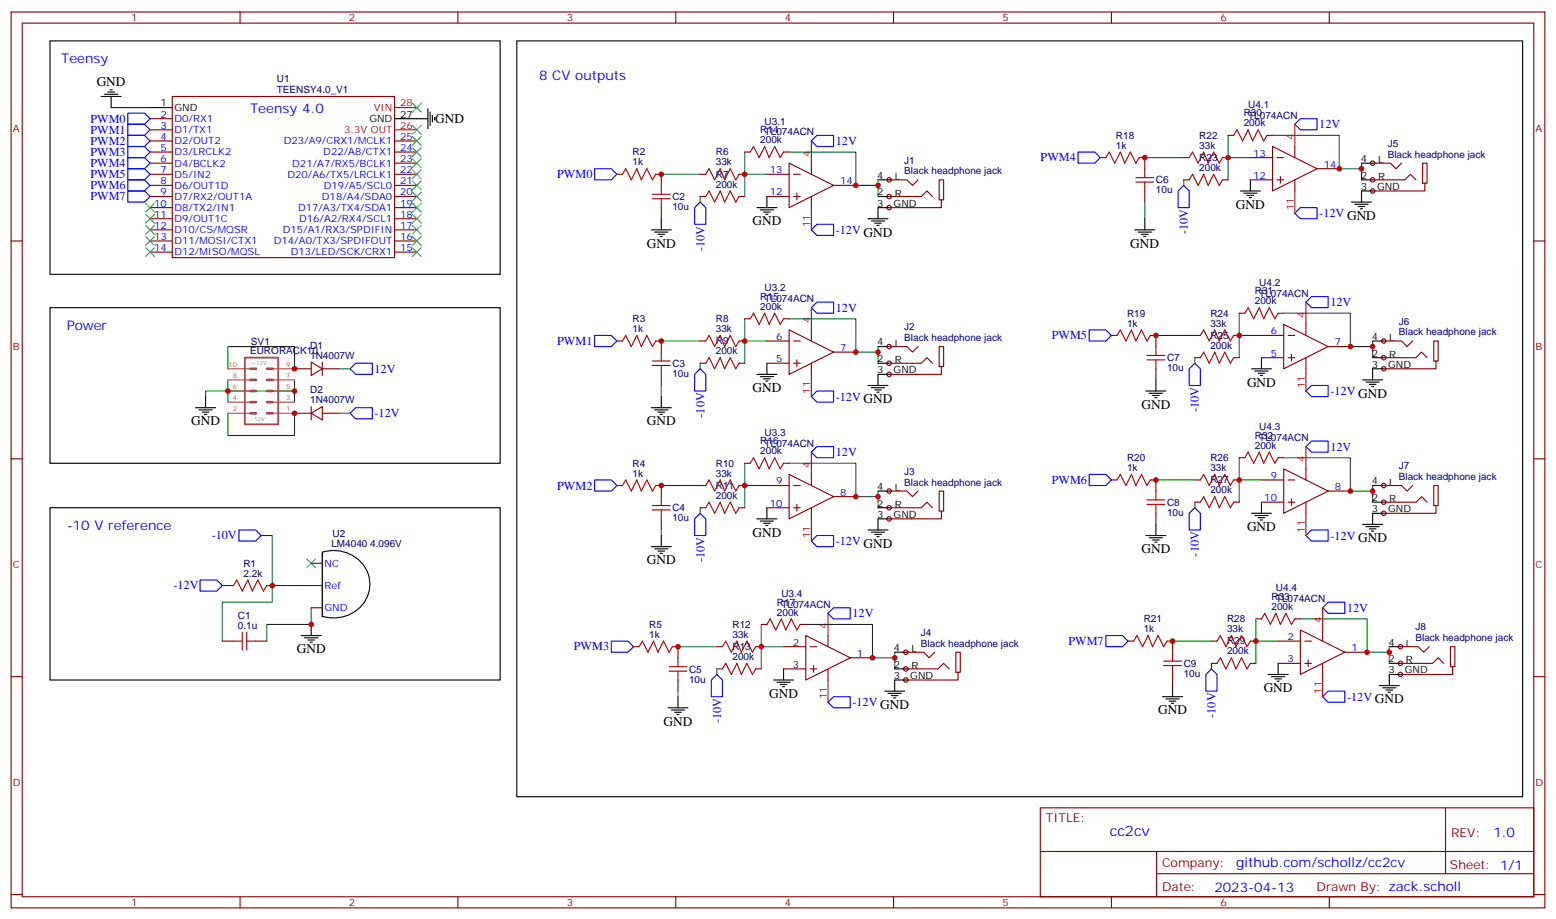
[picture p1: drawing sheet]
<svg xmlns="http://www.w3.org/2000/svg" width="494mm" height="292mm" viewBox="0 0 494 292" stroke-linecap="round" stroke-linejoin="round" font-family="sans-serif">
<g fill="none" stroke="#870000" stroke-width=".35">
<path d="M3.5 3.8h486.9v284.3h-486.9zM7.1 7.3h479.7v277.3h-479.7zM76.2 3.8v3.5M145.3 3.8v3.5M214.5 3.8v3.5M283.6 3.8v3.5M352.8 3.8v3.5M421.9 3.8v3.5M47.6 37.7h7.1M54.7 30.6h70.5v51.2h-70.5zM47.6 41.2h7.1M47.6 44.7h7.1"/>
<path d="M47.6 48.3h7.1M47.6 51.8h7.1M47.6 55.3h7.1M47.6 58.8h7.1M125.2 44.7h7.1M125.2 48.3h7.1M125.2 51.8h7.1M125.2 55.3h7.1M125.2 58.8h7.1M243.4 55.3h7.1M250.5 51.8l14.1 7-14.1 7.1zM251.9 55.3h2.1"/>
<path d="M257.5 51.8v3.5M264.6 58.8h7M3.5 76.5h3.6M47.6 76.5h7.1M47.6 62.4h7.1M47.6 65.9h7.1M47.6 69.4h7.1M47.6 73h7.1M125.2 76.5h7.1M125.2 62.4h7.1M125.2 65.9h7.1M125.2 69.4h7.1"/>
<path d="M125.2 73h7.1M243.4 62.4h7.1M251.9 62.4h2.1M252.9 61.3v2.1M257.5 62.4v3.5M486.8 76.5h3.6M47.6 80h7.1M125.2 80h7.1M243.4 108.2h7.1M243.4 115.3h7.1M250.5 104.7l14.1 7.1-14.1 7zM251.9 108.2h2.1"/>
<path d="M251.9 115.3h2.1M252.9 114.2v2.1M257.5 104.7v3.5M257.5 115.3v3.5M264.6 111.8h7M3.5 145.6h3.6M243.4 154.1h7.1M250.5 150.6l14.1 7-14.1 7.1zM251.9 154.1h2.1M257.5 150.6v3.5M264.6 157.6h7M486.8 145.6h3.6"/>
<path d="M243.4 161.1h7.1M251.9 161.1h2.1M252.9 160.1v2.1M257.5 161.1v3.6M3.5 214.8h3.6M248.7 205.2h7.1M248.7 212.3h7.1M255.8 201.7l14.1 7.1-14.1 7zM257.2 205.2h2.1M257.2 212.3h2.1M258.2 211.2v2.2M262.8 201.7v3.5"/>
<path d="M262.8 212.3v3.5M269.9 208.8h7M486.8 214.8h3.6M330.2 256.4h156.6v28.2h-156.6zM458.8 256.4v20.9M330.2 270.2h156.5M367.1 277.3h119.6M367.1 270.2v14.2M3.5 283.9h3.6M76.2 284.6v3.5M145.3 284.6v3.5M214.5 284.6v3.5"/>
<path d="M283.6 284.6v3.5M352.8 284.6v3.5M421.9 284.6v3.5M486.8 283.9h3.6"/>
</g>
<path d="M47.6 34.1h7.1M125.2 37.7h7.1" fill="none" stroke="#000" stroke-width=".35"/>
<path d="M125.2 34.1h7.1M125.2 41.2h7.1M257.5 44.7v7.1M257.5 65.9v7.1M257.5 97.6v7.1M257.5 118.8v7.1M257.5 143.5v7.1M257.5 164.7v7M262.8 194.7v7M262.8 215.8v7.1" fill="none" stroke="#f00" stroke-width=".35"/>
<g fill="#f0f0f0" stroke="#870000" stroke-width=".35">
<circle cx="282.2" cy="65.9" r=".71"/>
<circle cx="282.2" cy="62.4" r=".71"/>
<circle cx="282.2" cy="57.1" r=".71"/>
</g>
<g fill="none" stroke="#000" stroke-width=".35">
<path d="M278.7 57.1h3.5M206.7 73h6.4M207.8 73.7h4.2M208.8 74.4h2.2M209.5 75.1h.8M209.9 69.4v3.6M240.2 65.9h6.4M241.3 66.6h4.2M242.4 67.3h2.1M243.1 68h.7M243.4 62.4v3.5M275.5 69.4h6.4"/>
<path d="M276.6 70.1h4.2M277.6 70.8h2.2M278.3 71.5h.7M278.7 62.4h3.5M282.2 65.9h-3.5v3.5M240.2 118.8h6.4M241.3 119.5h4.2M243.4 115.3v3.5M278.7 118.8v3.5M62.1 129.4h6.3M63.1 130.1h4.3M64.2 130.8h2.1"/>
<path d="M64.9 131.5h.7M65.3 125.9v3.5M206.7 129.4h6.4M207.8 130.1h4.2M208.8 130.8h2.2M209.5 131.5h.8M209.9 125.9v3.5M242.4 120.2h2.1M243.1 120.9h.7M275.5 122.3h6.4M276.6 123h4.2M277.6 123.8h2.2"/>
<path d="M278.3 124.5h.7M102.3 175.3v20.4zM102.3 175.3a11.3 11.3 0 0 1 15 11.6 11.6 11.6 0 0 1-15 8.7M206.7 173.5h6.4M207.8 174.2h4.2M208.8 174.9h2.2M209.5 175.6h.8M209.9 170v3.5M240.2 164.7h6.4M241.3 165.4h4.2M242.4 166.1h2.1M243.1 166.8h.7"/>
<path d="M243.4 161.1v3.6M275.5 168.2h6.4M276.6 168.9h4.2M277.6 169.6h2.2M278.3 170.3h.7M278.7 164.7v3.5M98.8 198.2v3.5M95.6 201.7h6.4M96.7 202.4h4.2M97.7 203.1h2.1M98.4 203.8h.7M245.5 215.8h6.4"/>
<path d="M246.6 216.5h4.2M247.6 217.2h2.2M248.4 217.9h.7M248.7 212.3v3.5M280.8 219.4h6.4M284 215.8v3.6M212 224.6h6.4M213.1 225.4h4.2M214.1 226.1h2.2M214.8 226.8h.7M215.2 221.1v3.5M281.9 220.1h4.2"/>
<path d="M282.9 220.8h2.1M283.6 221.5h.7"/>
</g>
<path d="M282.2 57.1h5.7l1.7 1.7 1.8-1.7M282.2 62.4h10.3l1.7-1.8 1.8 1.8M298.8 63.4h-.7v-6.3h1.4v6.3h-.7v2.5h-16.6M98.8 178.8h3.5M98.8 185.8h3.5M98.8 192.9h3.5" fill="none" stroke="#870000" stroke-width=".35"/>
<g fill="none" stroke="#008700" stroke-width=".35">
<path d="M209.9 55.3h12.3M236.4 48.3v7h7M236.4 55.3v7.1M250.5 48.3h21.1v10.5h7.1v-1.7M278.7 58.8v3.6M222.2 62.4v1.7M209.9 108.2h12.3M222.2 115.3v1.8M236.4 101.2v7h7M236.4 108.2v7.1M250.5 101.2h21.1v10.6h7.1v-1.8M278.7 111.8v3.5"/>
<path d="M72.3 120.6v7M93.5 124.1h-28.2v1.8M93.5 120.6v7M209.9 154.1h12.3M236.4 147v7.1h7M236.4 154.1v7M250.5 147h21.1v10.6h7.1v-1.7M278.7 157.6v3.5M82.9 170h3.5v21.1h-15.8v12.4M222.2 161.1v1.8M70.6 185.8h1.7M98.8 192.9v5.3h-14.1v5.3"/>
<path d="M241.7 198.2v7h7M255.8 198.2h21.1v10.6h7.1v-1.8M215.2 205.2h12.3M227.5 212.3v1.8M241.7 205.2v7.1M284 208.8v3.5"/>
</g>
<g fill="none" stroke="#00f" stroke-width=".35">
<path d="M188.7 53.6h5.3l1.8 1.7-1.8 1.8h-5.3zM257.5 44.7l1.8-1.7h5.3v3.5h-5.3zM222.2 64.1l1.8 1.8v5.3h-3.5v-5.3zM259.3 71.2h5.3v3.5h-5.3l-1.8-1.7zM259.3 95.9h5.3v3.5h-5.3l-1.8-1.8zM111.1 117.1l1.8-1.8h5.3v3.5h-5.3zM188.7 106.5h5.3l1.8 1.7-1.8 1.8h-5.3zM222.2 117.1l1.8 1.7v5.3h-3.5v-5.3zM111.1 131.2l1.8-1.8h5.3v3.5h-5.3zM257.5 125.9l1.8-1.8h5.3v3.5h-5.3zM188.7 152.3h5.3l1.8 1.8-1.8 1.8h-5.3zM259.3 141.7h5.3v3.6h-5.3l-1.8-1.8z"/>
<path d="M75.8 168.2h5.3l1.8 1.8-1.8 1.7h-5.3zM222.2 162.9l1.8 1.8v5.3h-3.5v-5.3zM257.5 171.7l1.8-1.7h5.3v3.5h-5.3zM63.5 184.1h5.3l1.8 1.7-1.8 1.8h-5.3zM262.8 194.7l1.8-1.8h5.3v3.5h-5.3zM194 203.5h5.3l1.8 1.7-1.8 1.8h-5.3zM225.8 215.8l1.7-1.7 1.8 1.7v5.3h-3.5zM262.8 222.9l1.8-1.8h5.3v3.5h-5.3z"/>
</g>
<path d="M97.4 177.4l2.8 2.8M100.2 177.4l-2.8 2.8" fill="none" stroke="#3c3" stroke-width=".35"/>
<path d="M77.7 113.5h10.6v21.2h-10.6z" fill="none" stroke="#a64a4a" stroke-width=".56"/>
<path d="M79.5 117.1h1.8M84.8 117.1h1.7M79.5 120.6h1.8M79.5 124.1h1.8M79.5 127.6h1.8M79.5 131.2h1.8M84.8 120.6h1.7M84.8 124.1h1.7M84.8 127.6h1.7M84.8 131.2h1.7" fill="none" stroke="#a64a4a" stroke-width=".85"/>
<path d="M72.3 117.1h7M86.5 117.1h7M72.3 131.2h7M72.3 127.6h7M72.3 124.1h7M72.3 120.6h7M86.5 131.2h7M86.5 127.6h7M86.5 124.1h7M86.5 120.6h7" fill="none" stroke="#a64a4a" stroke-width=".35"/>
<g fill="#f0f0f0" stroke="#870000" stroke-width=".35">
<circle cx="282.2" cy="118.8" r=".71"/>
<circle cx="282.2" cy="115.3" r=".71"/>
<circle cx="282.2" cy="110" r=".71"/>
</g>
<path d="M278.7 110h3.5M278.7 115.3h3.5M278.7 118.8h3.5" fill="none" stroke="#000" stroke-width=".35"/>
<path d="M282.2 110h5.7l1.7 1.8 1.8-1.8M282.2 115.3h10.3l1.7-1.8 1.8 1.8M298.8 116.3h-.7v-6.3h1.4v6.3h-.7v2.5h-16.6" fill="none" stroke="#870000" stroke-width=".35"/>
<g fill="#f0f0f0" stroke="#870000" stroke-width=".35">
<circle cx="282.2" cy="164.7" r=".71"/>
<circle cx="282.2" cy="161.1" r=".71"/>
<circle cx="282.2" cy="155.9" r=".71"/>
</g>
<path d="M278.7 155.9h3.5M278.7 161.1h3.5M278.7 164.7h3.5" fill="none" stroke="#000" stroke-width=".35"/>
<path d="M282.2 155.9h5.7l1.7 1.7 1.8-1.7M282.2 161.1h10.3l1.7-1.7 1.8 1.7M298.8 162.2h-.7v-6.3h1.4v6.3h-.7v2.5h-16.6" fill="none" stroke="#870000" stroke-width=".35"/>
<g fill="#f0f0f0" stroke="#870000" stroke-width=".35">
<circle cx="287.5" cy="215.8" r=".71"/>
<circle cx="287.5" cy="212.3" r=".71"/>
<circle cx="287.5" cy="207" r=".71"/>
</g>
<path d="M284 207h3.5M284 212.3h3.5M284 215.8h3.5" fill="none" stroke="#000" stroke-width=".35"/>
<path d="M287.5 207h5.7l1.7 1.8 1.8-1.8M287.5 212.3h10.2l1.8-1.8 1.8 1.8M304.1 213.4h-.7v-6.4h1.4v6.4h-.7v2.4h-16.6" fill="none" stroke="#870000" stroke-width=".35"/>
<g fill="#f0f0f0" stroke="#870000" stroke-width=".35">
<circle cx="444.5" cy="214.1" r=".71"/>
<circle cx="444.5" cy="210.5" r=".71"/>
<circle cx="444.5" cy="205.2" r=".71"/>
</g>
<path d="M441 205.2h3.5M441 210.5h3.5M441 214.1h3.5" fill="none" stroke="#000" stroke-width=".35"/>
<path d="M444.5 205.2h5.6l1.8 1.8 1.8-1.8M444.5 210.5h10.2l1.8-1.7 1.8 1.7M461.1 211.6h-.7v-6.4h1.4v6.4h-.7v2.5h-16.6" fill="none" stroke="#870000" stroke-width=".35"/>
<g fill="#f0f0f0" stroke="#870000" stroke-width=".35">
<circle cx="439.2" cy="162.9" r=".71"/>
<circle cx="439.2" cy="159.4" r=".71"/>
<circle cx="439.2" cy="154.1" r=".71"/>
</g>
<path d="M435.7 154.1h3.5M435.7 159.4h3.5M435.7 162.9h3.5" fill="none" stroke="#000" stroke-width=".35"/>
<path d="M439.2 154.1h5.7l1.7 1.8 1.8-1.8M439.2 159.4h10.2l1.8-1.8 1.8 1.8M455.8 160.4h-.7v-6.3h1.4v6.3h-.7v2.5h-16.6" fill="none" stroke="#870000" stroke-width=".35"/>
<g fill="#f0f0f0" stroke="#870000" stroke-width=".35">
<circle cx="439.2" cy="117.1" r=".71"/>
<circle cx="439.2" cy="113.5" r=".71"/>
<circle cx="439.2" cy="108.2" r=".71"/>
</g>
<g fill="none" stroke="#000" stroke-width=".35">
<path d="M396.9 57.1v3.5M360.2 73h6.3M361.2 73.7h4.3M362.3 74.4h2.1M363 75.1h.7M363.4 69.4v3.6M393.7 60.6h6.3M394.8 61.3h4.2M395.8 62h2.1M396.5 62.7h.7M429 64.1h6.3M430 64.8h4.3"/>
<path d="M431.1 65.5h2.1M431.8 66.3h.7M432.2 60.6v3.5M397.2 117.1h6.4M398.3 117.8h4.2M399.3 118.5h2.2M400 119.2h.8M400.4 113.5v3.6M435.7 108.2h3.5M435.7 113.5h3.5M439.2 117.1h-3.5v3.5M363.7 124.1h6.4"/>
<path d="M364.8 124.8h4.2M365.8 125.5h2.1M366.5 126.2h.7M366.9 120.6v3.5M432.5 120.6h6.4M433.6 121.3h4.2M434.6 122h2.1M435.3 122.7h.7M400.4 159.4v3.5M363.7 170h6.4M364.8 170.7h4.2M365.8 171.4h2.1"/>
<path d="M366.5 172.1h.7M366.9 166.4v3.6M397.2 162.9h6.4M398.3 163.6h4.2M399.3 164.3h2.2M400 165h.8M432.5 166.4h6.4M433.6 167.1h4.2M434.6 167.9h2.1M435.3 168.6h.7M435.7 162.9v3.5M372.2 217.6v3.5"/>
<path d="M402.5 214.1h6.4M403.6 214.8h4.2M404.6 215.5h2.2M405.3 216.2h.7M405.7 210.5v3.6M437.8 217.6h6.3M438.9 218.3h4.2M439.9 219h2.1M440.6 219.7h.7M441 214.1v3.5M369 221.1h6.4M370.1 221.8h4.2"/>
<path d="M371.1 222.5h2.1M371.8 223.2h.7"/>
</g>
<path d="M439.2 108.2h5.7l1.7 1.8 1.8-1.8M439.2 113.5h10.2l1.8-1.7 1.8 1.7M455.8 114.6h-.7v-6.4h1.4v6.4h-.7v2.5h-16.6" fill="none" stroke="#870000" stroke-width=".35"/>
<g fill="none" stroke="#008700" stroke-width=".35">
<path d="M363.4 50h12.3M375.7 57.1v1.7M389.8 43v7h7.1M389.8 50v7.1M403.9 43h21.2v10.6h7.1v-1.8M432.2 53.6v3.5M393.3 99.4v7.1h7.1M407.5 99.4h21.1v10.6h7.1v-1.8M366.9 106.5h12.3M379.2 113.5v1.8M393.3 106.5v7M435.7 110v3.5"/>
<path d="M366.9 152.3h12.3M379.2 159.4v1.7M393.3 145.3v7h7.1M393.3 152.3v7.1M407.5 145.3h21.1v10.6h7.1v-1.8M435.7 155.9v3.5M398.6 196.4v7.1h7.1M412.7 196.4h21.2v10.6h7.1v-1.8M372.2 203.5h12.3M384.5 210.5v1.8M398.6 203.5v7M441 207v3.5"/>
</g>
<g fill="none" stroke="#00f" stroke-width=".35">
<path d="M412.7 37.7h5.3v3.5h-5.3l-1.7-1.8zM342.2 48.3h5.3l1.7 1.7-1.7 1.8h-5.3zM373.9 60.6l1.8-1.8 1.8 1.8v5.3h-3.6zM412.7 65.9h5.3v3.5h-5.3l-1.7-1.7zM416.3 94.1h5.3v3.5h-5.3l-1.8-1.7zM345.7 104.7h5.3l1.8 1.8-1.8 1.7h-5.3zM379.2 115.3l1.8 1.8v5.2h-3.5v-5.2zM414.5 124.1l1.8-1.8h5.3v3.6h-5.3zM345.7 150.6h5.3l1.8 1.7-1.8 1.8h-5.3zM414.5 141.7l1.8-1.7h5.3v3.5h-5.3zM379.2 161.1l1.8 1.8v5.3h-3.5v-5.3zM414.5 170l1.8-1.8h5.3v3.5h-5.3z"/>
<path d="M419.8 192.9l1.8-1.8h5.3v3.6h-5.3zM351 201.7h5.3l1.8 1.8-1.8 1.7h-5.3zM384.5 212.3l1.8 1.8v5.3h-3.5v-5.3zM421.6 219.4h5.3v3.5h-5.3l-1.8-1.8z"/>
</g>
<g fill="#f0f0f0" stroke="#870000" stroke-width=".35">
<circle cx="435.7" cy="60.6" r=".71"/>
<circle cx="435.7" cy="57.1" r=".71"/>
<circle cx="435.7" cy="51.8" r=".71"/>
</g>
<g fill="none" stroke="#000" stroke-width=".35">
<path d="M15.9 13h142.8v74.1h-142.8zM164 13h319.3v239.9h-319.3zM32.1 30.6h6.4M33.2 29.9h4.2M34.2 29.2h2.1M34.9 28.5h.7M35.3 30.6v3.5M132.3 37.7h3.5M135.8 34.5v6.4M136.5 35.6v4.2M137.2 36.6v2.1M137.9 37.3v.7"/>
<path d="M432.2 51.8h3.5M432.2 57.1h3.5M432.2 60.6h3.5M15.9 97.6h142.8v49.4h-142.8zM15.9 161.1h142.8v54.7h-142.8z"/>
</g>
<g fill="none" stroke="#870000" stroke-width=".35">
<path d="M195.8 55.3h1.8M208.1 55.3h1.8v3.5M222.2 55.3h1.8M234.6 55.3h1.8M236.4 48.3h1.7M248.7 48.3h1.8M349.2 50h1.8M361.6 50h1.8v3.6M375.7 50h1.8M375.7 57.1h1.8M388.1 50h1.7M388.1 57.1h1.7"/>
<path d="M389.8 43h1.8M396.9 50h7M396.9 57.1h7M402.2 43h1.7M403.9 46.5l14.1 7.1-14.1 7zM405.3 50h2.2M405.3 57.1h2.2M406.4 56v2.1M411 46.5v3.5M411 57.1v3.5M418 53.6h7.1M435.7 51.8h5.6l1.8 1.8 1.8-1.8"/>
<path d="M435.7 57.1h10.2l1.8-1.8 1.7 1.8M452.3 58.1h-.7v-6.3h1.4v6.3h-.7v2.5h-16.6M209.9 65.9v3.5M222.2 62.4h1.8M234.6 62.4h1.8M363.4 60.6v3.5M393.3 99.4h1.8M405.7 99.4h1.8M93.5 117.1h5.3M98.8 114.9l3.5 2.2-3.5 2.1zM102.3 117.1h5.3M102.3 114.9v4.3"/>
<path d="M195.8 108.2h1.8M208.1 108.2h1.8v3.6M209.9 118.8v3.5M222.2 108.2h1.8M222.2 115.3h1.8M234.6 108.2h1.8M234.6 115.3h1.8M236.4 101.2h1.7M248.7 101.2h1.8M352.8 106.5h1.7M365.1 106.5h1.8v3.5M366.9 117.1v3.5"/>
<path d="M379.2 106.5h1.8M379.2 113.5h1.8M391.6 106.5h1.7M391.6 113.5h1.7M400.4 106.5h7.1M400.4 113.5h7.1M407.5 102.9l14.1 7.1-14.1 7.1zM408.9 106.5h2.1M408.9 113.5h2.1M409.9 112.5v2.1M414.5 102.9v3.6M414.5 113.5v3.6"/>
<path d="M421.6 110h7M93.5 131.2h5.3M98.8 131.2l3.5-2.2v4.3zM98.8 129v4.3M102.3 131.2h5.3M195.8 154.1h1.8M208.1 154.1h1.8v3.5M222.2 154.1h1.8M234.6 154.1h1.8M236.4 147h1.7M248.7 147h1.8M352.8 152.3h1.7"/>
<path d="M365.1 152.3h1.8v3.6M379.2 152.3h1.8M379.2 159.4h1.8M391.6 152.3h1.7M391.6 159.4h1.7M393.3 145.3h1.8M400.4 152.3h7.1M400.4 159.4h7.1M405.7 145.3h1.8M407.5 148.8l14.1 7.1-14.1 7zM408.9 152.3h2.1M408.9 159.4h2.1"/>
<path d="M409.9 158.3v2.1M414.5 148.8v3.5M414.5 159.4v3.5M421.6 155.9h7M209.9 164.7v3.5M222.2 161.1h1.8M234.6 161.1h1.8M366.9 162.9v3.5M72.3 185.8h1.8M84.7 185.8h1.7M241.7 198.2h1.7M254 198.2h1.8"/>
<path d="M398.6 196.4h1.8M411 196.4h1.7M412.7 200l14.2 7-14.2 7.1zM419.8 200v3.5M70.6 203.5h3.5M81.1 203.5h3.6M201.1 205.2h1.7M213.4 205.2h1.8v3.6M215.2 215.8v3.6M227.5 205.2h1.8M227.5 212.3h1.8M239.9 205.2h1.8"/>
<path d="M239.9 212.3h1.8M358.1 203.5h1.7M370.4 203.5h1.8v3.5M372.2 214.1v3.5M384.5 203.5h1.8M384.5 210.5h1.8M396.9 203.5h1.7M396.9 210.5h1.7M405.7 203.5h7M405.7 210.5h7M414.2 203.5h2.1M414.2 210.5h2.1"/>
<path d="M415.2 209.5v2.1M419.8 210.5v3.6M426.9 207h7"/>
</g>
<path d="M411 39.4v7.1M411 60.6v7.1M414.5 95.9v7M414.5 117.1v7M414.5 141.7v7.1M414.5 162.9v7.1M419.8 192.9v7.1M419.8 214.1v7" fill="none" stroke="#f00" stroke-width=".35"/>
<path d="M35.3 34.1h12.3M363.4 64.1v5.3M72.3 117.1v-7.1h21.2v7.1M107.6 117.1h3.5M72.3 131.2v7h21.2v-7M107.6 131.2h3.5M209.9 122.3v3.6M209.9 168.2v1.8M86.4 185.8h12.4M215.2 219.4v1.7" fill="none" stroke="#008700" stroke-width=".35"/>
<path d="M40.6 35.9h5.3l1.7 1.8-1.7 1.7h-5.3zM40.6 39.4h5.3l1.7 1.8-1.7 1.8h-5.3zM40.6 43h5.3l1.7 1.7-1.7 1.8h-5.3zM40.6 46.5h5.3l1.7 1.8-1.7 1.7h-5.3zM40.6 50h5.3l1.7 1.8-1.7 1.8h-5.3zM40.6 53.6h5.3l1.7 1.7-1.7 1.8h-5.3zM40.6 57.1h5.3l1.7 1.7-1.7 1.8h-5.3zM40.6 60.6h5.3l1.7 1.8-1.7 1.7h-5.3z" fill="none" stroke="#00f" stroke-width=".35"/>
<g fill="none" stroke="#3c3" stroke-width=".35">
<path d="M130.9 32.7l2.8 2.9M130.9 39.8l2.8 2.8M133.7 32.7l-2.8 2.9M133.7 39.8l-2.8 2.8M130.9 43.3l2.8 2.8M130.9 46.8l2.8 2.9M130.9 50.4l2.8 2.8M130.9 53.9l2.8 2.8M130.9 57.4l2.8 2.9M133.7 43.3l-2.8 2.8M133.7 46.8l-2.8 2.9M133.7 50.4l-2.8 2.8"/>
<path d="M133.7 53.9l-2.8 2.8M133.7 57.4l-2.8 2.9M46.2 78.6l2.8 2.8M46.2 75.1l2.8 2.8M46.2 71.5l2.8 2.9M46.2 68l2.8 2.8M46.2 64.5l2.8 2.8M49 78.6l-2.8 2.8M49 75.1l-2.8 2.8M49 71.5l-2.8 2.9M49 68l-2.8 2.8M49 64.5l-2.8 2.8"/>
<path d="M130.9 61l2.8 2.8M130.9 64.5l2.8 2.8M130.9 68l2.8 2.8M130.9 71.5l2.8 2.9M130.9 75.1l2.8 2.8M130.9 78.6l2.8 2.8M133.7 61l-2.8 2.8M133.7 64.5l-2.8 2.8M133.7 68l-2.8 2.8M133.7 71.5l-2.8 2.9M133.7 75.1l-2.8 2.8M133.7 78.6l-2.8 2.8"/>
</g>
<g fill="none" stroke="#a10000" stroke-width=".35">
<path d="M197.6 55.3l1-1.7 1.8 3.5 1.7-3.5 1.5 3.5 1.7-3.5 1.8 3.5 1-1.8M209.9 58.8v2.9M224 55.3l1.1-1.7 1.7 3.5 1.8-3.5 1.4 3.5 1.8-3.5 1.7 3.5 1.1-1.8M238.1 48.3l1.1-1.8 1.7 3.5 1.8-3.5 1.4 3.5 1.8-3.5 1.7 3.5 1.1-1.7M351 50l1.1-1.7 1.7 3.5 1.8-3.5 1.4 3.5 1.8-3.5 1.7 3.5 1.1-1.8M360.5 56.4h5.7M360.5 57.8h5.7M363.4 53.6v2.8M363.4 57.8v2.8M377.5 57.1l1-1.8 1.8 3.5 1.8-3.5 1.4 3.5 1.7-3.5 1.8 3.5 1.1-1.7M377.5 50l1-1.7 1.8 3.5 1.8-3.5 1.4 3.5 1.7-3.5 1.8 3.5 1.1-1.8M391.6 43l1-1.8 1.8 3.5 1.8-3.5 1.4 3.5 1.7-3.5 1.8 3.5 1.1-1.7"/>
<path d="M207.1 61.7h5.6M207.1 63.1h5.6M209.9 63.1v2.8M224 62.4l1.1-1.8 1.7 3.5 1.8-3.5 1.4 3.5 1.8-3.5 1.7 3.5 1.1-1.7M395.1 99.4l1.1-1.8 1.7 3.6 1.8-3.6 1.4 3.6 1.8-3.6 1.7 3.6 1.1-1.8M197.6 108.2l1-1.7 1.8 3.5 1.7-3.5 1.5 3.5 1.7-3.5 1.8 3.5 1-1.8M207.1 114.6h5.6M207.1 116h5.6M209.9 111.8v2.8M209.9 116v2.8M224 115.3l1.1-1.8 1.7 3.6 1.8-3.6 1.4 3.6 1.8-3.6 1.7 3.6 1.1-1.8M224 108.2l1.1-1.7 1.7 3.5 1.8-3.5 1.4 3.5 1.8-3.5 1.7 3.5 1.1-1.8"/>
<path d="M238.1 101.2l1.1-1.8 1.7 3.5 1.8-3.5 1.4 3.5 1.8-3.5 1.7 3.5 1.1-1.7M354.5 106.5l1.1-1.8 1.8 3.5 1.7-3.5 1.4 3.5 1.8-3.5 1.8 3.5 1-1.7M364.1 112.8h5.6M364.1 114.2h5.6M366.9 110v2.8M366.9 114.2v2.9M381 113.5l1.1-1.7 1.7 3.5 1.8-3.5 1.4 3.5 1.8-3.5 1.7 3.5 1.1-1.8M381 106.5l1.1-1.8 1.7 3.5 1.8-3.5 1.4 3.5 1.8-3.5 1.7 3.5 1.1-1.7M197.6 154.1l1-1.8 1.8 3.6 1.7-3.6 1.5 3.6 1.7-3.6 1.8 3.6 1-1.8M209.9 157.6v2.8M224 154.1l1.1-1.8 1.7 3.6 1.8-3.6 1.4 3.6 1.8-3.6 1.7 3.6 1.1-1.8M238.1 147l1.1-1.7 1.7 3.5 1.8-3.5 1.4 3.5 1.8-3.5 1.7 3.5 1.1-1.8"/>
<path d="M354.5 152.3l1.1-1.7 1.8 3.5 1.7-3.5 1.4 3.5 1.8-3.5 1.8 3.5 1-1.8M364.1 158.7h5.6M366.9 155.9v2.8M381 159.4l1.1-1.8 1.7 3.5 1.8-3.5 1.4 3.5 1.8-3.5 1.7 3.5 1.1-1.7M381 152.3l1.1-1.7 1.7 3.5 1.8-3.5 1.4 3.5 1.8-3.5 1.7 3.5 1.1-1.8M395.1 145.3l1.1-1.8 1.7 3.5 1.8-3.5 1.4 3.5 1.8-3.5 1.7 3.5 1.1-1.7M207.1 160.4h5.6M207.1 161.9h5.6M209.9 161.9v2.8M224 161.1l1.1-1.7 1.7 3.5 1.8-3.5 1.4 3.5 1.8-3.5 1.7 3.5 1.1-1.8M364.1 160.1h5.6M366.9 160.1v2.8"/>
<path d="M74.1 185.8l1-1.7 1.8 3.5 1.8-3.5 1.4 3.5 1.7-3.5 1.8 3.5 1.1-1.8M243.4 198.2l1.1-1.8 1.7 3.6 1.8-3.6 1.4 3.6 1.8-3.6 1.7 3.6 1.1-1.8M400.4 196.4l1.1-1.7 1.7 3.5 1.8-3.5 1.4 3.5 1.8-3.5 1.7 3.5 1.1-1.8M74.1 203.5h2.8M76.9 200.7v5.6M78.3 203.5h2.8M78.3 200.7v5.6M202.8 205.2l1.1-1.7 1.8 3.5 1.7-3.5 1.4 3.5 1.8-3.5 1.8 3.5 1-1.8M212.4 211.6h5.6M212.4 213h5.6M215.2 208.8v2.8M215.2 213v2.8"/>
<path d="M229.3 212.3l1.1-1.8 1.7 3.6 1.8-3.6 1.4 3.6 1.8-3.6 1.7 3.6 1.1-1.8M229.3 205.2l1.1-1.7 1.7 3.5 1.8-3.5 1.4 3.5 1.8-3.5 1.7 3.5 1.1-1.8M359.8 203.5l1.1-1.8 1.8 3.5 1.7-3.5 1.4 3.5 1.8-3.5 1.8 3.5 1-1.7M369.4 209.8h5.6M369.4 211.2h5.6M372.2 207v2.8M372.2 211.2v2.9M386.3 210.5l1-1.7 1.8 3.5 1.8-3.5 1.4 3.5 1.8-3.5 1.7 3.5 1.1-1.8M386.3 203.5l1-1.8 1.8 3.5 1.8-3.5 1.4 3.5 1.8-3.5 1.7 3.5 1.1-1.7"/>
</g>
<g fill="#c00">
<circle cx="98.8" cy="198.2" r=".88"/>
<circle cx="72.3" cy="124.1" r=".88"/>
<circle cx="93.5" cy="124.1" r=".88"/>
<circle cx="236.4" cy="55.3" r=".88"/>
<circle cx="271.6" cy="58.8" r=".88"/>
<circle cx="278.7" cy="58.8" r=".88"/>
<circle cx="278.7" cy="111.8" r=".88"/>
<circle cx="271.6" cy="111.8" r=".88"/>
<circle cx="236.4" cy="108.2" r=".88"/>
<circle cx="278.7" cy="157.6" r=".88"/>
<circle cx="271.6" cy="157.6" r=".88"/>
<circle cx="236.4" cy="154.1" r=".88"/>
<circle cx="284" cy="208.8" r=".88"/>
<circle cx="276.9" cy="208.8" r=".88"/>
<circle cx="241.7" cy="205.2" r=".88"/>
<circle cx="398.6" cy="203.5" r=".88"/>
<circle cx="433.9" cy="207" r=".88"/>
<circle cx="441" cy="207" r=".88"/>
<circle cx="393.3" cy="152.3" r=".88"/>
<circle cx="428.6" cy="155.9" r=".88"/>
<circle cx="435.7" cy="155.9" r=".88"/>
<circle cx="393.3" cy="106.5" r=".88"/>
<circle cx="428.6" cy="110" r=".88"/>
<circle cx="435.7" cy="110" r=".88"/>
<circle cx="432.2" cy="53.6" r=".88"/>
<circle cx="425.1" cy="53.6" r=".88"/>
<circle cx="389.8" cy="50" r=".88"/>
<circle cx="209.9" cy="55.3" r=".88"/>
<circle cx="209.9" cy="108.2" r=".88"/>
<circle cx="209.9" cy="154.1" r=".88"/>
<circle cx="215.2" cy="205.2" r=".88"/>
<circle cx="363.4" cy="50" r=".88"/>
<circle cx="366.9" cy="106.5" r=".88"/>
<circle cx="366.9" cy="152.3" r=".88"/>
<circle cx="372.2" cy="203.5" r=".88"/>
<circle cx="86.4" cy="185.8" r=".88"/>
<circle cx="93.5" cy="131.2" r=".88"/>
<circle cx="93.5" cy="117.1" r=".88"/>
</g>
<text font-size="4.6" fill="#00f" x="352.3" y="265.4">cc2cv</text>
<g font-size="4.2" fill="#00f">
<text x="19.4" y="20">Teensy</text>
<text x="171.1" y="25.3">8 CV outputs</text>
<text x="79.4" y="35.9">Teensy 4.0</text>
<text x="21.2" y="104.7">Power</text>
<text x="21.2" y="168.2">-10 V reference</text>
<text x="474" y="265.7">1.0</text>
<text x="392.4" y="275.2">github.com/schollz/cc2cv</text>
<text x="385.5" y="283">2023-04-13</text>
</g>
<g font-size="4.2">
<text x="30.7" y="27.4">GND</text>
<text x="138.1" y="39.1">GND</text>
<text x="238.8" y="71.5">GND</text>
<text x="392.3" y="66.3">GND</text>
<text x="205.3" y="78.6">GND</text>
<text x="358.8" y="78.6">GND</text>
<text x="238.8" y="124.5">GND</text>
<text x="395.8" y="122.7">GND</text>
<text x="362.3" y="129.8">GND</text>
<text x="60.7" y="135">GND</text>
<text x="205.3" y="135">GND</text>
<text x="238.8" y="170.3">GND</text>
<text x="395.8" y="168.6">GND</text>
<text x="205.3" y="179.1">GND</text>
<text x="362.3" y="175.6">GND</text>
<text x="94.2" y="207.4">GND</text>
<text x="244.1" y="221.5">GND</text>
<text x="401.1" y="219.7">GND</text>
<text x="367.6" y="226.8">GND</text>
<text x="210.6" y="230.3">GND</text>
</g>
<g font-size="3.9" fill="#00f">
<text x="28.7" y="38.9">PWM0</text>
<text x="418.7" y="40.7">12V</text>
<text x="28.7" y="42.5">PWM1</text>
<text x="28.7" y="46">PWM2</text>
<text x="265.3" y="46">12V</text>
<text x="28.7" y="49.5">PWM3</text>
<text x="28.7" y="53">PWM4</text>
<text x="330.3" y="51.2">PWM4</text>
<text x="28.7" y="56.6">PWM5</text>
<text x="176.9" y="56.6">PWM0</text>
<text x="28.7" y="60.1">PWM6</text>
<text x="28.7" y="63.6">PWM7</text>
<text x="418.7" y="69">-12V GND</text>
<text x="265.3" y="74.3">-12V GND</text>
<text x="377" y="74.3" transform="rotate(-90 377 74.3)">-10V</text>
<text x="223.6" y="79.6" transform="rotate(-90 223.6 79.6)">-10V</text>
<text x="265.3" y="99">12V</text>
<text x="422.3" y="97.2">12V</text>
<text x="333.8" y="107.6">PWM5</text>
<text x="176.9" y="109.5">PWM1</text>
<text x="118.9" y="118.4">12V</text>
<text x="422.3" y="125.4">-12V GND</text>
<text x="265.3" y="127.2">-12V GND</text>
<text x="380.6" y="130.8" transform="rotate(-90 380.6 130.8)">-10V</text>
<text x="118.9" y="132.5">-12V</text>
<text x="223.6" y="132.5" transform="rotate(-90 223.6 132.5)">-10V</text>
<text x="422.3" y="143.1">12V</text>
<text x="265.3" y="144.8">12V</text>
<text x="176.9" y="155.4">PWM2</text>
<text x="333.8" y="153.5">PWM6</text>
<text x="67.2" y="171.2">-10V</text>
<text x="265.3" y="173">-12V GND</text>
<text x="422.3" y="171.3">-12V GND</text>
<text x="223.6" y="178.4" transform="rotate(-90 223.6 178.4)">-10V</text>
<text x="380.6" y="176.6" transform="rotate(-90 380.6 176.6)">-10V</text>
<text x="55.1" y="187.1">-12V</text>
<text x="270.6" y="196">12V</text>
<text x="427.6" y="194.2">12V</text>
<text x="182.1" y="206.4">PWM3</text>
<text x="339.1" y="204.6">PWM7</text>
<text x="270.6" y="224.2">-12V GND</text>
<text x="385.9" y="227.8" transform="rotate(-90 385.9 227.8)">-10V</text>
<text x="427.6" y="222.4">-12V GND</text>
<text x="228.9" y="229.6" transform="rotate(-90 228.9 229.6)">-10V</text>
</g>
<g font-size="3.9" fill="#800">
<text x="332" y="261">TITLE:</text>
<text x="460.6" y="265.7">REV:</text>
<text x="368.9" y="275.2">Company:</text>
<text x="460.2" y="275.8">Sheet: 1/1</text>
<text x="368.9" y="282.9">Date:</text>
<text x="417.9" y="282.9">Drawn By: zack.scholl</text>
</g>
<g font-size="3.2" fill="#800">
<text x="41.6" y="6.8">1</text>
<text x="110.8" y="6.8">2</text>
<text x="179.9" y="6.8">3</text>
<text x="249.1" y="6.8">4</text>
<text x="318.2" y="6.8">5</text>
<text x="387.3" y="6.8">6</text>
<text x="4.1" y="41.9">A</text>
<text x="487.4" y="41.9">A</text>
<text x="4.1" y="111.1">B</text>
<text x="487.4" y="111.1">B</text>
<text x="4.1" y="180.2">C</text>
<text x="487.4" y="180.2">C</text>
<text x="4.1" y="249.3">D</text>
<text x="487.4" y="249.3">D</text>
<text x="41.6" y="287.6">1</text>
<text x="110.8" y="287.6">2</text>
<text x="179.9" y="287.6">3</text>
<text x="249.1" y="287.6">4</text>
<text x="318.2" y="287.6">5</text>
<text x="387.3" y="287.6">6</text>
</g>
<g font-size="3.2" fill="#000080">
<text x="87.9" y="29.6">TEENSY4.0_V1</text>
<text x="87.9" y="26.1">U1</text>
<text x="396.2" y="34.3">U4.1</text>
<text x="242.7" y="39.6">U3.1</text>
<text x="394.8" y="40.1">200k</text>
<text x="394.8" y="37">R30</text>
<text x="396.2" y="37.7">TL074ACN</text>
<text x="241.3" y="45.4">200k</text>
<text x="241.3" y="42.3">R14</text>
<text x="242.7" y="43">TL074ACN</text>
<text x="354.2" y="47.2">1k</text>
<text x="354.2" y="44">R18</text>
<text x="380.7" y="47.2">33k</text>
<text x="380.7" y="44">R22</text>
<text x="440.5" y="46.6">J5</text>
<text x="200.7" y="52.5">1k</text>
<text x="200.7" y="49.3">R2</text>
<text x="227.2" y="52.5">33k</text>
<text x="227.2" y="49.3">R6</text>
<text x="287" y="51.9">J1</text>
<text x="380.7" y="51.1">R23</text>
<text x="440.5" y="50">Black headphone jack</text>
<text x="227.2" y="59.5">200k</text>
<text x="227.2" y="56.4">R7</text>
<text x="287" y="55.3">Black headphone jack</text>
<text x="366.9" y="58.2">C6</text>
<text x="380.7" y="54.3">200k</text>
<text x="213.4" y="63.5">C2</text>
<text x="366.9" y="61.4">10u</text>
<text x="213.4" y="66.7">10u</text>
<text x="241.3" y="95.2">R15</text>
<text x="242.7" y="95.9">TL074ACN</text>
<text x="242.7" y="92.5">U3.2</text>
<text x="398.3" y="93.4">R31</text>
<text x="399.7" y="94.1">TL074ACN</text>
<text x="399.7" y="90.7">U4.2</text>
<text x="241.3" y="98.4">200k</text>
<text x="357.7" y="100.5">R19</text>
<text x="384.2" y="100.5">R24</text>
<text x="398.3" y="96.6">200k</text>
<text x="200.7" y="105.4">1k</text>
<text x="200.7" y="102.2">R3</text>
<text x="227.2" y="105.4">33k</text>
<text x="227.2" y="102.2">R8</text>
<text x="287" y="104.8">J2</text>
<text x="357.7" y="103.6">1k</text>
<text x="384.2" y="107.5">R25</text>
<text x="384.2" y="103.6">33k</text>
<text x="444" y="106.5">Black headphone jack</text>
<text x="444" y="103.1">J6</text>
<text x="79.4" y="112.5">EURORACK10</text>
<text x="79.7" y="109.4">SV1</text>
<text x="98.4" y="113.9">1N4007W</text>
<text x="98.4" y="110.8">D1</text>
<text x="227.2" y="112.5">200k</text>
<text x="227.2" y="109.3">R9</text>
<text x="287" y="108.2">Black headphone jack</text>
<text x="384.2" y="110.7">200k</text>
<text x="213.4" y="119.6">10u</text>
<text x="213.4" y="116.4">C3</text>
<text x="370.4" y="117.8">10u</text>
<text x="370.4" y="114.7">C7</text>
<text x="98.4" y="124.9">D2</text>
<text x="98.4" y="128">1N4007W</text>
<text x="399.7" y="136.6">U4.3</text>
<text x="241.3" y="141">R16</text>
<text x="242.7" y="141.7">TL074ACN</text>
<text x="242.7" y="138.3">U3.3</text>
<text x="398.3" y="142.5">200k</text>
<text x="398.3" y="139.3">R32</text>
<text x="399.7" y="140">TL074ACN</text>
<text x="200.7" y="148.1">R4</text>
<text x="227.2" y="148.1">R10</text>
<text x="241.3" y="144.2">200k</text>
<text x="357.7" y="149.5">1k</text>
<text x="357.7" y="146.3">R20</text>
<text x="384.2" y="149.5">33k</text>
<text x="384.2" y="146.3">R26</text>
<text x="444" y="148.9">J7</text>
<text x="200.7" y="151.3">1k</text>
<text x="227.2" y="155.2">R11</text>
<text x="227.2" y="151.3">33k</text>
<text x="287" y="154.1">Black headphone jack</text>
<text x="287" y="150.7">J3</text>
<text x="384.2" y="153.4">R27</text>
<text x="444" y="152.3">Black headphone jack</text>
<text x="227.2" y="158.3">200k</text>
<text x="370.4" y="160.5">C8</text>
<text x="384.2" y="156.6">200k</text>
<text x="213.4" y="165.5">10u</text>
<text x="213.4" y="162.3">C4</text>
<text x="370.4" y="163.7">10u</text>
<text x="105.2" y="173.7">LM4040 4.096V</text>
<text x="105.6" y="170.4">U2</text>
<text x="77.3" y="179.9">R1</text>
<text x="77.3" y="183">2.2k</text>
<text x="248" y="189.5">U3.4</text>
<text x="403.6" y="190.4">R33</text>
<text x="405" y="191.1">TL074ACN</text>
<text x="405" y="187.7">U4.4</text>
<text x="75.5" y="196.5">C1</text>
<text x="246.6" y="195.4">200k</text>
<text x="246.6" y="192.2">R17</text>
<text x="248" y="192.9">TL074ACN</text>
<text x="363" y="197.5">R21</text>
<text x="389.5" y="197.5">R28</text>
<text x="403.6" y="193.6">200k</text>
<text x="75.5" y="199.6">0.1u</text>
<text x="206" y="202.4">1k</text>
<text x="206" y="199.2">R5</text>
<text x="232.5" y="202.4">33k</text>
<text x="232.5" y="199.2">R12</text>
<text x="292.3" y="201.8">J4</text>
<text x="363" y="200.7">1k</text>
<text x="389.5" y="200.7">33k</text>
<text x="449.3" y="203.5">Black headphone jack</text>
<text x="449.3" y="200.1">J8</text>
<text x="232.5" y="209.5">200k</text>
<text x="232.5" y="206.3">R13</text>
<text x="292.3" y="205.2">Black headphone jack</text>
<text x="389.5" y="207.7">200k</text>
<text x="389.5" y="204.5">R29</text>
<text x="218.7" y="213.4">C5</text>
<text x="375.7" y="214.9">10u</text>
<text x="375.7" y="211.7">C9</text>
<text x="218.7" y="216.6">10u</text>
</g>
<g font-size="3.2">
<text x="50.9" y="33.8">1</text>
<text x="55.4" y="35.2">GND</text>
<text x="117.2" y="38.7">GND</text>
<text x="127" y="37.3">27</text>
<text x="431.9" y="51.4">4</text>
<text x="437.4" y="51.8">L</text>
<text x="278.4" y="56.7">4</text>
<text x="284" y="57.1">L</text>
<text x="431.9" y="56.7">2</text>
<text x="437.4" y="57.1">R</text>
<text x="278.4" y="62">2</text>
<text x="278.4" y="65.5">3</text>
<text x="283.6" y="65.5">GND</text>
<text x="284" y="62.4">R</text>
<text x="431.9" y="60.3">3</text>
<text x="437.1" y="60.3">GND</text>
<text x="435.4" y="107.9">4</text>
<text x="278.4" y="109.6">4</text>
<text x="284" y="110">L</text>
<text x="435.4" y="113.2">2</text>
<text x="441" y="108.2">L</text>
<text x="441" y="113.5">R</text>
<text x="278.4" y="114.9">2</text>
<text x="278.4" y="118.5">3</text>
<text x="283.6" y="118.5">GND</text>
<text x="284" y="115.3">R</text>
<text x="435.4" y="116.7">3</text>
<text x="440.6" y="116.7">GND</text>
<text x="278.4" y="155.5">4</text>
<text x="284" y="155.9">L</text>
<text x="435.4" y="153.7">4</text>
<text x="441" y="154.1">L</text>
<text x="278.4" y="160.8">2</text>
<text x="284" y="161.1">R</text>
<text x="435.4" y="159">2</text>
<text x="441" y="159.4">R</text>
<text x="278.4" y="164.3">3</text>
<text x="283.6" y="164.3">GND</text>
<text x="435.4" y="162.6">3</text>
<text x="440.6" y="162.6">GND</text>
<text x="283.7" y="206.7">4</text>
<text x="289.3" y="207">L</text>
<text x="440.7" y="204.9">4</text>
<text x="446.3" y="205.2">L</text>
<text x="283.7" y="211.9">2</text>
<text x="283.7" y="215.5">3</text>
<text x="288.9" y="215.5">GND</text>
<text x="289.3" y="212.3">R</text>
<text x="440.7" y="210.2">2</text>
<text x="440.7" y="213.7">3</text>
<text x="445.9" y="213.7">GND</text>
<text x="446.3" y="210.5">R</text>
</g>
<g font-size="3.2" fill="#f00">
<text x="118.7" y="35.2">VIN</text>
<text x="127" y="33.8">28</text>
<text x="127" y="40.9">26</text>
<text x="109.3" y="42.3">3.3V OUT</text>
<text x="410.6" y="44.4" transform="rotate(-90 410.6 44.4)">4</text>
<text x="257.2" y="49.7" transform="rotate(-90 257.2 49.7)">4</text>
<text x="410.6" y="66.8" transform="rotate(-90 410.6 66.8)">11</text>
<text x="257.2" y="72" transform="rotate(-90 257.2 72)">11</text>
<text x="414.2" y="100.8" transform="rotate(-90 414.2 100.8)">4</text>
<text x="257.2" y="102.6" transform="rotate(-90 257.2 102.6)">4</text>
<text x="257.2" y="125" transform="rotate(-90 257.2 125)">11</text>
<text x="414.2" y="123.2" transform="rotate(-90 414.2 123.2)">11</text>
<text x="257.2" y="148.4" transform="rotate(-90 257.2 148.4)">4</text>
<text x="414.2" y="146.7" transform="rotate(-90 414.2 146.7)">4</text>
<text x="257.2" y="170.8" transform="rotate(-90 257.2 170.8)">11</text>
<text x="414.2" y="169.1" transform="rotate(-90 414.2 169.1)">11</text>
<text x="419.5" y="197.8" transform="rotate(-90 419.5 197.8)">4</text>
<text x="262.5" y="199.6" transform="rotate(-90 262.5 199.6)">4</text>
<text x="262.5" y="222" transform="rotate(-90 262.5 222)">11</text>
<text x="419.5" y="220.2" transform="rotate(-90 419.5 220.2)">11</text>
</g>
<g font-size="3.2" fill="#00f">
<text x="50.9" y="37.3">2</text>
<text x="50.9" y="40.9">3</text>
<text x="55.4" y="38.7">D0/RX1</text>
<text x="50.9" y="44.4">4</text>
<text x="50.9" y="47.9">5</text>
<text x="55.4" y="42.3">D1/TX1</text>
<text x="55.4" y="45.8">D2/OUT2</text>
<text x="90.1" y="45.8">D23/A9/CRX1/MCLK1</text>
<text x="127" y="47.9">24</text>
<text x="127" y="44.4">25</text>
<text x="50.9" y="51.4">6</text>
<text x="55.4" y="49.3">D3/LRCLK2</text>
<text x="55.4" y="52.8">D4/BCLK2</text>
<text x="92.8" y="52.8">D21/A7/RX5/BCLK1</text>
<text x="102.6" y="49.3">D22/A8/CTX1</text>
<text x="127" y="51.4">23</text>
<text x="397.8" y="49.7">13</text>
<text x="420.2" y="53.2">14</text>
<text x="50.9" y="55">7</text>
<text x="50.9" y="58.5">8</text>
<text x="55.4" y="56.4">D5/IN2</text>
<text x="55.4" y="59.9">D6/OUT1D</text>
<text x="91.2" y="56.4">D20/A6/TX5/LRCLK1</text>
<text x="102.8" y="59.9">D19/A5/SCL0</text>
<text x="127" y="58.5">21</text>
<text x="127" y="55">22</text>
<text x="244.3" y="55">13</text>
<text x="266.7" y="58.5">14</text>
<text x="397.8" y="56.7">12</text>
<text x="48.9" y="65.5">10</text>
<text x="50.9" y="62">9</text>
<text x="55.4" y="63.4">D7/RX2/OUT1A</text>
<text x="102.2" y="63.4">D18/A4/SDA0</text>
<text x="127" y="65.5">19</text>
<text x="127" y="62">20</text>
<text x="244.3" y="62">12</text>
<text x="48.9" y="69.1">11</text>
<text x="55.4" y="67">D8/TX2/IN1</text>
<text x="55.4" y="70.5">D9/OUT1C</text>
<text x="94.6" y="67">D17/A3/TX4/SDA1</text>
<text x="95" y="70.5">D16/A2/RX4/SCL1</text>
<text x="127" y="69.1">18</text>
<text x="48.9" y="72.6">12</text>
<text x="48.9" y="76.1">13</text>
<text x="55.4" y="74">D10/CS/MQSR</text>
<text x="55.4" y="77.5">D11/MOSI/CTX1</text>
<text x="86.9" y="77.5">D14/A0/TX3/SPDIFOUT</text>
<text x="89.8" y="74">D15/A1/RX3/SPDIFIN</text>
<text x="127" y="76.1">16</text>
<text x="127" y="72.6">17</text>
<text x="48.9" y="79.7">14</text>
<text x="55.4" y="81.1">D12/MISO/MQSL</text>
<text x="92.3" y="81.1">D13/LED/SCK/CRX1</text>
<text x="127" y="79.7">15</text>
<text x="246.3" y="107.9">6</text>
<text x="403.3" y="106.1">6</text>
<text x="266.7" y="111.4">7</text>
<text x="403.3" y="113.2">5</text>
<text x="423.7" y="109.6">7</text>
<text x="246.3" y="114.9">5</text>
<text x="246.3" y="153.7">9</text>
<text x="403.3" y="152">9</text>
<text x="423.7" y="155.5">8</text>
<text x="244.3" y="160.8">10</text>
<text x="266.7" y="157.3">8</text>
<text x="401.3" y="159">10</text>
<text x="103" y="179.8">NC</text>
<text x="103" y="186.9">Ref</text>
<text x="103" y="194">GND</text>
<text x="408.6" y="203.1">2</text>
<text x="251.6" y="204.9">2</text>
<text x="272" y="208.4">1</text>
<text x="429" y="206.7">1</text>
<text x="251.6" y="211.9">3</text>
<text x="408.6" y="210.2">3</text>
</g>
<g font-size="2.1" fill="#a54b4b">
<text x="72.5" y="116.4">10</text>
<text x="73.9" y="119.9">8</text>
<text x="90.8" y="119.9">7</text>
<text x="90.8" y="116.4">9</text>
<text x="73.9" y="123.4">6</text>
<text x="90.8" y="123.4">5</text>
<text x="73.9" y="130.5">2</text>
<text x="73.9" y="126.9">4</text>
<text x="90.8" y="130.5">1</text>
<text x="90.8" y="126.9">3</text>
</g>
<g font-size="1.8" fill="#838383">
<text x="79.8" y="116">+12V</text>
<text x="79.8" y="133.6">-12V</text>
</g>
</svg>
